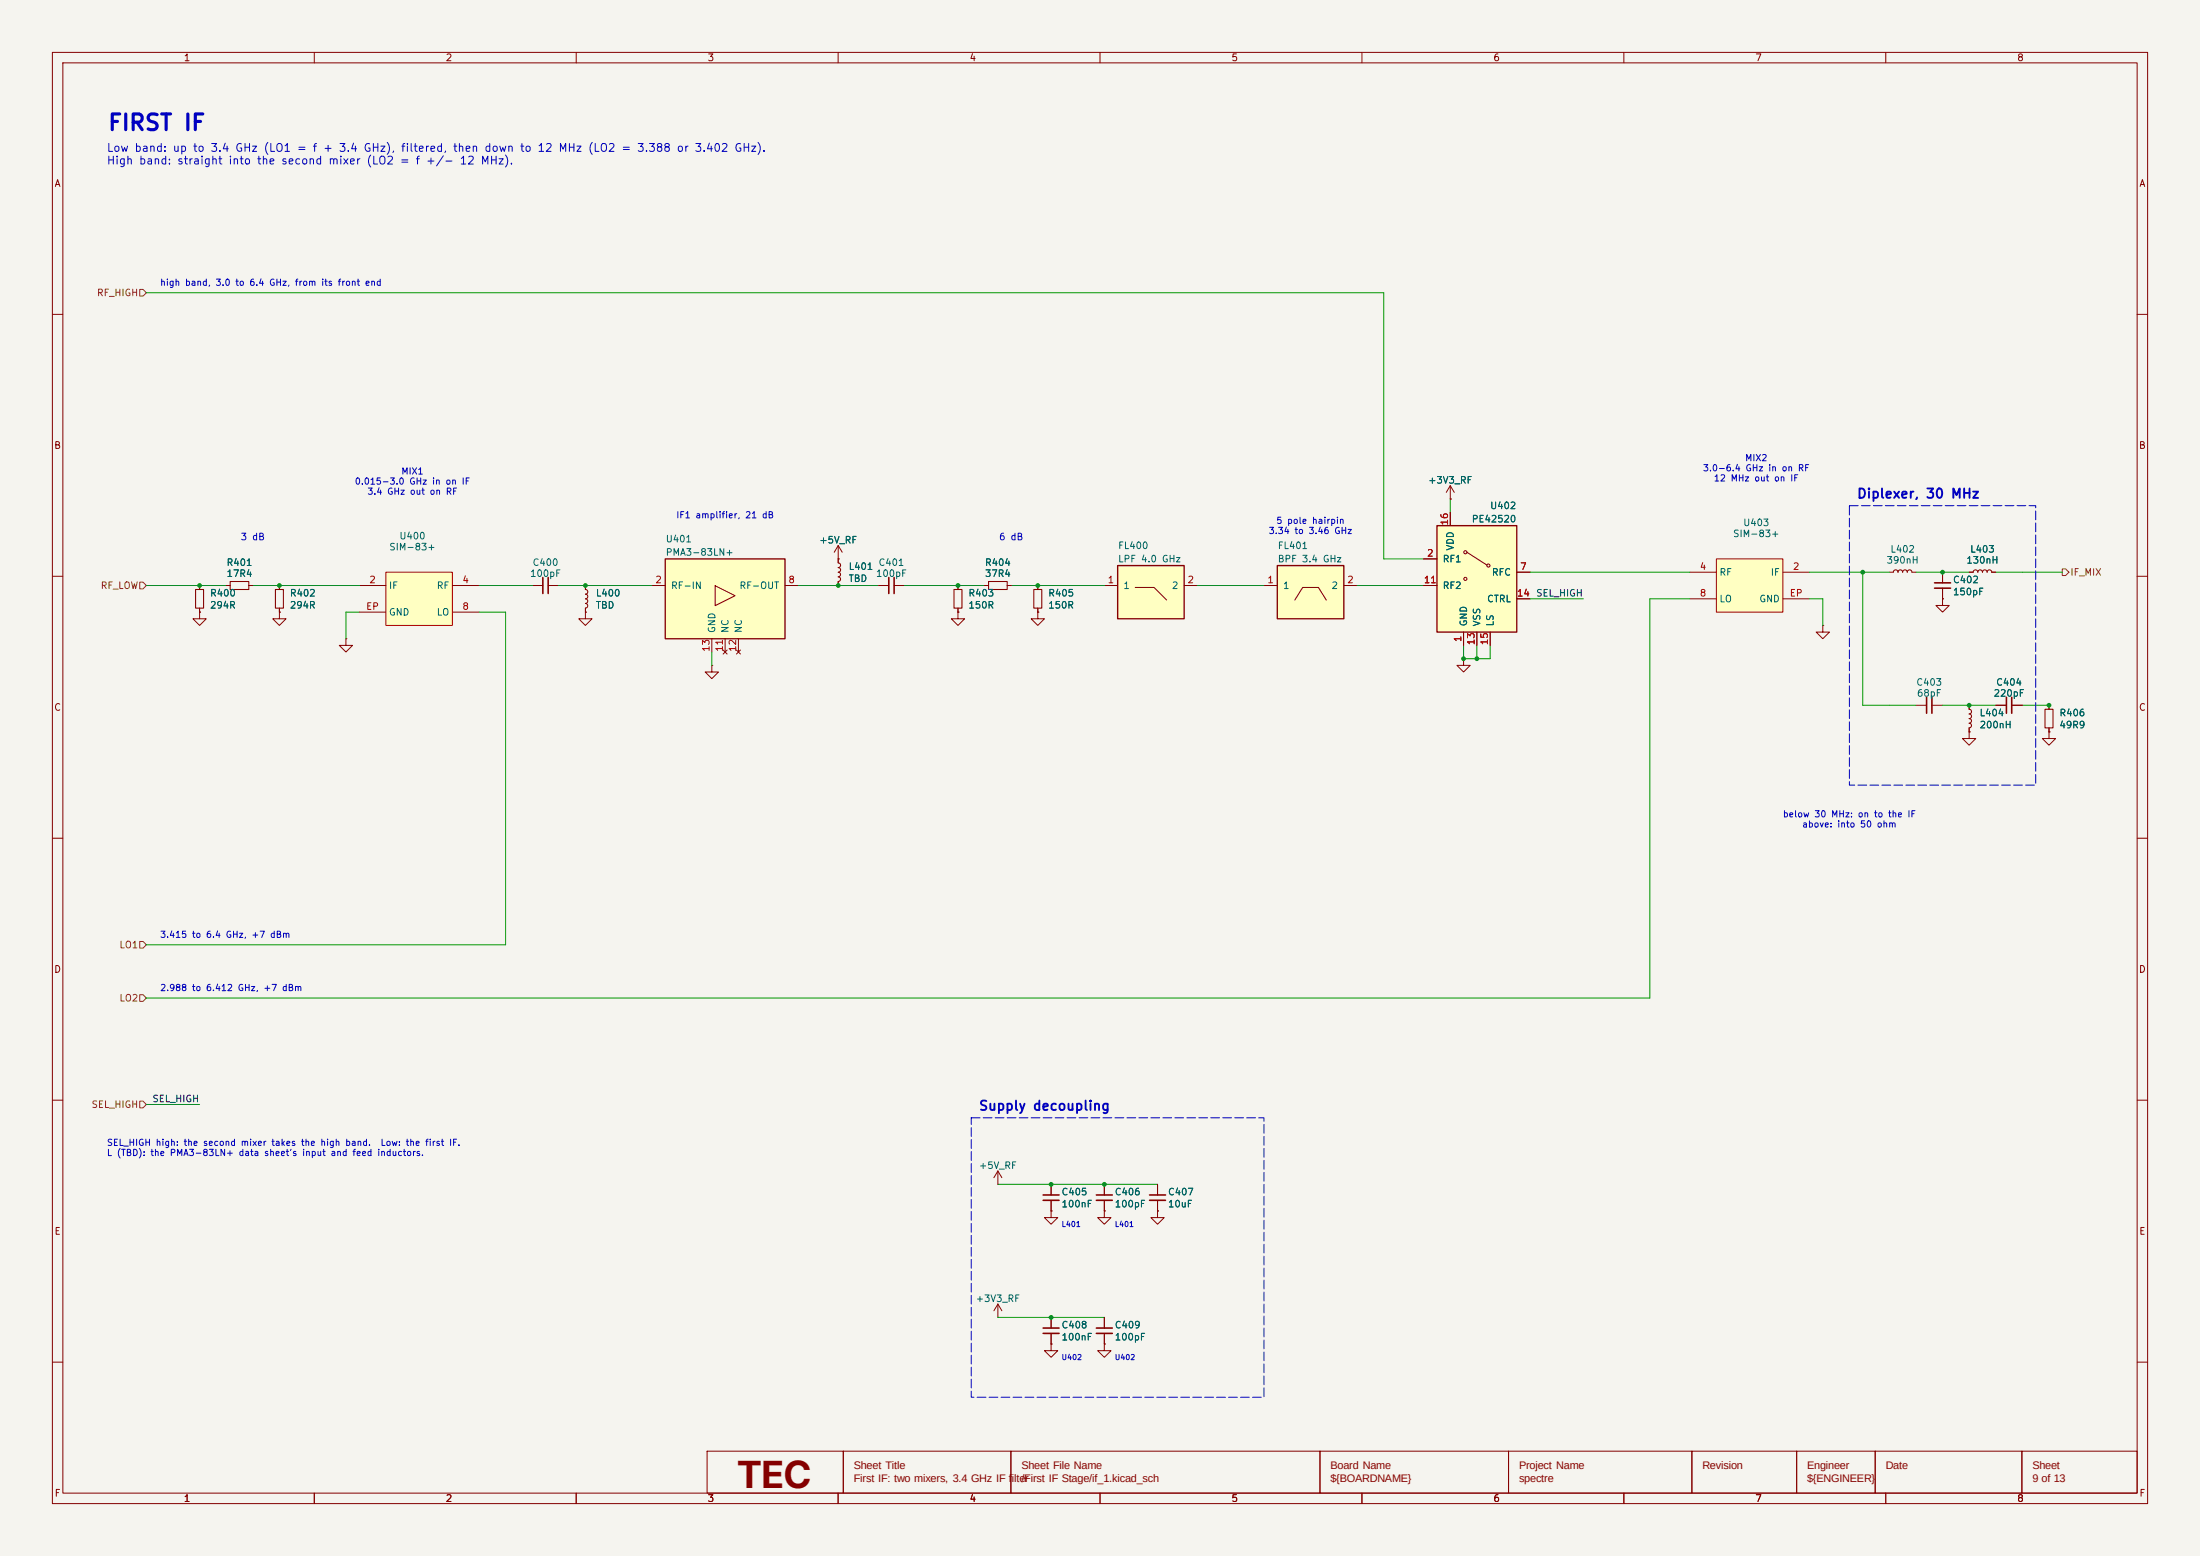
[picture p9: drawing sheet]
<svg xmlns="http://www.w3.org/2000/svg" width="420mm" height="297mm" viewBox="0 0 420 297" stroke-linecap="round" stroke-linejoin="round" font-family="sans-serif">
<path d="M0 0h420v297h-420z" fill="#f5f4ef" stroke="#f5f4ef" stroke-width=".19"/>
<g fill="none" stroke="#840000" stroke-width=".19">
<path d="M10 10h400v277h-400zM12 12h396v273h-396zM60 10v2M110 10v2M160 10v2M210 10v2M260 10v2M310 10v2M360 10v2M10 60h2M408 60h2M10 110h2"/>
<path d="M182.9 116.8v1.3h1.2l-1.2 1.3-1.3-1.3h1.3M182.9 116.8h.1M182.9 111.8v.7M182.9 116.1v.7M370.8 114.3v1.3h1.3l-1.3 1.2-1.2-1.2h1.2M370.8 114.3h.1M408 110h2M10 160h2M408 160h2M10 210h2M408 210h2M10 260h2"/>
<path d="M135 277h26v8h-26zM161 277h32v8h-32zM193 277h59v8h-59zM252 277h36v8h-36zM288 277h35v8h-35zM323 277h20v8h-20zM343 277h15v8h-15zM358 277h28v8h-28zM386 277h22v8h-22zM408 260h2M60 285v2M110 285v2"/>
<path d="M160 285v2M210 285v2M260 285v2M310 285v2M360 285v2"/>
</g>
<path d="M182.1 112.5h1.5v3.6h-1.5z" fill="none" stroke="#840000" stroke-width=".2"/>
<path d="M327.7 106.7h12.7v10.1h-12.7z" fill="#ffffc2"/>
<path d="M327.7 106.7h12.7v10.1h-12.7z" fill="none" stroke="#bf0000" stroke-width=".19"/>
<path d="M322.6 109.2h5.1M322.6 114.3h5.1M340.4 109.2h5M340.4 114.3h5" fill="none" stroke="#840000" stroke-width=".19"/>
<path d="M274.3 100.3h15.3v20.4h-15.3z" fill="#ffffc2"/>
<path d="M274.3 100.3h15.3v20.4h-15.3z" fill="none" stroke="#840000" stroke-width=".25"/>
<g fill="none" stroke="#840000" stroke-width=".2">
<path d="M37.3 112.5h1.6v3.6h-1.6zM43.9 111h3.6v1.5h-3.6zM52.6 112.5h1.5v3.6h-1.5zM280 105.4l3.8 2.5M361.4 109.2l.2-.3 .3-.1 .3 .1 .1 .3 .1-.3 .3-.1 .4 .1 .1 .3 .4-.4 .3 .1 .2 .3 .2-.3 .3-.1 .3 .1 .1 .3M376.7 109.2l.1-.3 .3-.1 .3 .1 .2 .3 .1-.3 .2-.1 .4 .1 .2 .3 .3-.4 .4 .1 .1 .3 .2-.3 .4-.1 .2 .1 .1 .3M375.9 135.4l.4 .3v.4l-.4 .2 .3 .1 .2 .3-.2 .3-.3 .2 .4 .1v.5l-.4 .2M375.9 138l.3 .2 .2 .3-.2 .3-.3 .1M390.4 135.4h1.5v3.5h-1.5z"/>
<circle cx="279.7" cy="105.4" r=".3"/>
<circle cx="279.7" cy="110.5" r=".3"/>
<circle cx="284.1" cy="108" r=".3"/>
</g>
<g fill="none" stroke="#840000" stroke-width=".19">
<path d="M276.9 95.3h.1M276.9 92.7v2.6M276.9 97.8v2.5M276.9 92.7l-.8 1.3M276.9 92.7l.7 1.3M38.1 111.8v.7M38.1 116.1v.7M43.2 111.8h.7M47.5 111.8h.8M53.3 111.8v.7M53.3 116.1v.7M271.8 106.7h2.5"/>
<path d="M271.8 111.8h2.5M289.6 109.2h2.5M289.6 114.3h2.5M360.7 109.2h.7M365 109.2h.8M370.8 109.2v2.1M370.8 112.3v2M375.9 109.2h.8M380.2 109.2h.8M279.4 125.7v1.3h1.3l-1.3 1.3-1.3-1.3h1.3M279.4 125.7h.1M279.4 120.7v2.5"/>
<path d="M281.9 120.7v2.5M284.5 120.7v2.5M365.8 134.6h2M368.8 134.6h2M375.9 139.7v1.3h1.3l-1.3 1.2-1.3-1.2h1.3M375.9 139.7h.1M375.9 134.6v.8M375.9 138.9v.8M381 134.6h2M384 134.6h2.1M391.2 139.7v1.3h1.2l-1.2 1.2-1.3-1.2h1.3M391.2 139.7h.1"/>
<path d="M391.2 134.6v.8M391.2 138.9v.8M190.5 226.1h.1M190.5 223.5l-.8 1.3M190.5 223.5l.8 1.3M190.5 223.5v2.6M200.7 231.1v1.3h1.2l-1.2 1.3-1.3-1.3h1.3M200.7 231.1h.1M200.7 226.1v2M200.7 229.1v2M210.8 231.1v1.3h1.3l-1.3 1.3-1.3-1.3h1.3M210.8 231.1h.1"/>
<path d="M210.8 226.1v2M210.8 229.1v2M221 231.1v1.3h1.2l-1.2 1.3-1.3-1.3h1.3M221 231.1h.1M221 226.1v2M221 229.1v2M190.5 251.5h.1M190.5 248.9v2.6M190.5 248.9l-.8 1.3M190.5 248.9l.8 1.3M200.7 256.5v1.3h1.2l-1.2 1.3-1.3-1.3h1.3M200.7 256.5h.1"/>
<path d="M200.7 251.5v2M200.7 254.5v2M210.8 256.5v1.3h1.3l-1.3 1.3-1.3-1.3h1.3M210.8 256.5h.1M210.8 251.5v2M210.8 254.5v2"/>
</g>
<g fill="none" stroke="#840000" stroke-width=".3">
<path d="M369.3 111.3h3.1M369.3 112.3h3.1M367.8 133.1v3M368.8 133.1v3M383 133.1v3M384 133.1v3M199.1 228.1h3.1M199.1 229.1h3.1M209.3 228.1h3M209.3 229.1h3M219.5 228.1h3M219.5 229.1h3"/>
<path d="M199.1 253.5h3.1M199.1 254.5h3.1M209.3 253.5h3M209.3 254.5h3"/>
</g>
<path d="M127 106.7h22.9v15.2h-22.9z" fill="#ffffc2"/>
<path d="M127 106.7h22.9v15.2h-22.9z" fill="none" stroke="#840000" stroke-width=".25"/>
<path d="M111.8 112.5l.4 .3-.1 .4-.3 .2 .3 .1 .1 .4-.1 .3-.3 .1 .3 .2 .1 .4-.4 .3M111.8 115.2l.3 .1 .1 .3-.1 .3-.3 .2M136.5 111.8l3.8 1.9-3.8 1.9zM160 107.4l.4 .3v.4l-.4 .2 .3 .2 .2 .3-.2 .3-.3 .1M160 109.2l.4 .3v.4l-.4 .2 .3 .1 .2 .3-.2 .4-.3 .1M188.7 111h3.6v1.5h-3.6z" fill="none" stroke="#840000" stroke-width=".2"/>
<g fill="none" stroke="#840000" stroke-width=".19">
<path d="M101.6 111.8h2M104.6 111.8h2.1M111.8 116.8v1.3h1.2l-1.2 1.3-1.3-1.3h1.3M111.8 116.8h.1M111.8 111.8v.7M111.8 116.1v.7M124.5 111.8h2.5M149.9 111.8h2.5M160 106.7h.1M160 104.1v3.3M160 111v.8M160 104.1l-.7 1.3"/>
<path d="M160 104.1l.8 1.3M167.6 111.8h2.1M170.7 111.8h2M188 111.8h.7M192.3 111.8h.7M135.9 121.9v2.6M138 124.1l.8 .7M138.4 121.9v2.6M138.8 124.1l-.8 .7M140.6 124.1l.8 .7M141 121.9v2.6M141.4 124.1l-.8 .7"/>
</g>
<path d="M103.6 110.2v3.1M104.6 110.2v3.1M169.7 110.2v3.1M170.7 110.2v3.1" fill="none" stroke="#840000" stroke-width=".3"/>
<path d="M243.8 108h12.7v10.1h-12.7z" fill="#ffffc2"/>
<path d="M243.8 108h12.7v10.1h-12.7z" fill="none" stroke="#840000" stroke-width=".25"/>
<path d="M247.2 114.5l1.5-2.4h3l1.5 2.4" fill="none" stroke="#840000" stroke-width=".2"/>
<path d="M38.1 116.8v1.3h1.3l-1.3 1.3-1.3-1.3h1.3M38.1 116.8h.1M53.3 116.8v1.3h1.3l-1.3 1.3-1.2-1.3h1.2M53.3 116.8h.1M198.1 116.8v1.3h1.3l-1.3 1.3-1.3-1.3h1.3M198.1 116.8h.1M241.3 111.8h2.5M256.5 111.8h2.6M135.9 127v1.3h1.3l-1.3 1.2-1.3-1.2h1.3M135.9 127h.1" fill="none" stroke="#840000" stroke-width=".19"/>
<path d="M73.7 109.2h12.7v10.2h-12.7z" fill="#ffffc2"/>
<path d="M73.7 109.2h12.7v10.2h-12.7z" fill="none" stroke="#bf0000" stroke-width=".19"/>
<path d="M68.6 111.8h5.1M68.6 116.8h5.1M86.4 111.8h5M86.4 116.8h5M348 119.4v1.3h1.2l-1.2 1.2-1.3-1.2h1.3M348 119.4h.1M66 121.9v1.3h1.3l-1.3 1.3-1.2-1.3h1.2M66 121.9h.1" fill="none" stroke="#840000" stroke-width=".19"/>
<path d="M213.4 108h12.7v10.1h-12.7z" fill="#ffffc2"/>
<path d="M213.4 108h12.7v10.1h-12.7z" fill="none" stroke="#840000" stroke-width=".25"/>
<path d="M197.4 112.5h1.5v3.6h-1.5zM216.7 112.1h3.6l2.4 2.4" fill="none" stroke="#840000" stroke-width=".2"/>
<g fill="none" stroke="#840000" stroke-width=".19">
<path d="M276.9 95.3h.1M276.9 97.8v2.5M38.1 116.8h.1M38.1 111.8v.7M38.1 116.1v.7M43.2 111.8h.7M47.5 111.8h.8M53.3 116.8h.1M53.3 111.8v.7M53.3 116.1v.7M111.8 116.8h.1M111.8 111.8v.7"/>
<path d="M111.8 116.1v.7M160 106.7h.1M160 106.7v.7M160 111v.8M182.9 116.8h.1M182.9 111.8v.7M182.9 116.1v.7M188 111.8h.7M192.3 111.8h.7M198.1 116.8h.1M198.1 111.8v.7M198.1 116.1v.7"/>
<path d="M210.8 111.8h2.6M226.1 111.8h2.5M271.8 111.8h2.5M271.8 106.7h2.5M289.6 109.2h2.5M289.6 114.3h2.5M370.8 114.3h.1M370.8 109.2v2.1M370.8 112.3v2M375.9 109.2h.8M380.2 109.2h.8M279.4 120.7v2.5"/>
<path d="M281.9 120.7v2.5M284.5 120.7v2.5M375.9 139.7h.1M375.9 134.6v.8M375.9 138.9v.8M381 134.6h2M384 134.6h2.1M391.2 139.7h.1M391.2 134.6v.8M391.2 138.9v.8M200.7 231.1h.1M200.7 226.1v2"/>
<path d="M200.7 229.1v2M210.8 231.1h.1M210.8 226.1v2M210.8 229.1v2M221 231.1h.1M221 226.1v2M221 229.1v2M200.7 256.5h.1M200.7 251.5v2M200.7 254.5v2M210.8 256.5h.1M210.8 251.5v2"/>
<path d="M210.8 254.5v2"/>
</g>
<path d="M26.7 55.2h.6l.6 .7-.6 .6h-.6zM26.7 111.1h.6l.6 .7-.6 .6h-.6zM393.7 108.6h.6l.7 .6-.7 .7h-.6zM26.7 179.7h.6l.6 .6-.6 .7h-.6zM26.7 189.9h.6l.6 .6-.6 .6h-.6zM26.7 210.2h.6l.6 .6-.6 .7h-.6z" fill="none" stroke="#725600" stroke-width=".19"/>
<g fill="none" stroke="#009600" stroke-width=".19">
<path d="M27.9 55.9h236.3v50.8h7.6M276.9 95.3v2.5M27.9 111.8h15.3M48.3 111.8h20.3M68.6 116.8h-2.6v5.1M91.4 111.8h10.2M91.4 116.8h5.1v63.5h-68.6M106.7 111.8h17.8M152.4 111.8h15.2M172.7 111.8h15.3M193 111.8h17.8M228.6 111.8h12.7"/>
<path d="M259.1 111.8h12.7M292.1 114.3h10.2M292.1 109.2h30.5M322.6 114.3h-7.6v76.2h-287.1M345.4 114.3h2.6v5.1M345.4 109.2h15.3M355.6 109.2v25.4h10.2M365.8 109.2h10.1M381 109.2h12.7M135.9 124.5v2.5M279.4 123.2v2.5h5.1v-2.5M281.9 123.2v2.5"/>
<path d="M370.8 134.6h10.2M386.1 134.6h5.1M27.9 210.8h10.2M190.5 226.1h30.5M190.5 251.5h20.3"/>
</g>
<path d="M353.1 96.5h35.5v53.4h-35.5zM185.4 213.4h55.9v53.3h-55.9z" fill="none" stroke="#0000c2" stroke-width=".19" stroke-dasharray="1.7 .6"/>
<g fill="#009600">
<circle cx="160" cy="111.8" r=".46"/>
<circle cx="111.8" cy="111.8" r=".46"/>
<circle cx="281.9" cy="125.7" r=".46"/>
<circle cx="355.6" cy="109.2" r=".46"/>
<circle cx="370.8" cy="109.2" r=".46"/>
<circle cx="375.9" cy="134.6" r=".46"/>
<circle cx="391.2" cy="134.6" r=".46"/>
<circle cx="200.7" cy="251.5" r=".46"/>
<circle cx="200.7" cy="226.1" r=".46"/>
<circle cx="210.8" cy="226.1" r=".46"/>
<circle cx="38.1" cy="111.8" r=".46"/>
<circle cx="53.3" cy="111.8" r=".46"/>
<circle cx="198.1" cy="111.8" r=".46"/>
<circle cx="279.4" cy="125.7" r=".46"/>
<circle cx="182.9" cy="111.8" r=".46"/>
</g>
<text font-size="7.1" fill="#840000" x="140.6" y="284.1">TEC</text>
<text font-size="3" fill="#0000c2" x="20.4" y="25.7">FIRST IF</text>
<g font-size="2.1" fill="#840000">
<text x="163" y="280.4">Sheet Title</text>
<text x="195" y="280.4">Sheet File Name</text>
<text x="254" y="280.4">Board Name</text>
<text x="290" y="280.4">Project Name</text>
<text x="325" y="280.4">Revision</text>
<text x="345" y="280.4">Engineer</text>
<text x="360" y="280.4">Date</text>
<text x="388" y="280.4">Sheet</text>
<text x="163" y="282.9">First IF: two mixers, 3.4 GHz IF filter</text>
<text x="195" y="282.9">/First IF Stage/if_1.kicad_sch</text>
<text x="254" y="282.9">${BOARDNAME}</text>
<text x="290" y="282.9">spectre</text>
<text x="345" y="282.9">${ENGINEER}</text>
<text x="388" y="282.9">9 of 13</text>
</g>
<g font-size="1.8" fill="#0000c2">
<text x="354.4" y="95.6">Diplexer, 30 MHz</text>
<text x="186.7" y="212.4">Supply decoupling</text>
</g>
<g font-size="1.5" fill="#0000c2">
<text x="20.3" y="29.3">Low band: up to 3.4 GHz (LO1 = f + 3.4 GHz), filtered, then down to 12 MHz (LO2 = 3.388 or 3.402 GHz).</text>
<text x="20.3" y="31.8">High band: straight into the second mixer (LO2 = f +/- 12 MHz).</text>
</g>
<g font-size="1.3" fill="#840000">
<text x="35" y="12">1</text>
<text x="85" y="12">2</text>
<text x="135" y="12">3</text>
<text x="185" y="12">4</text>
<text x="235" y="12">5</text>
<text x="285" y="12">6</text>
<text x="335" y="12">7</text>
<text x="385" y="12">8</text>
<text x="10.3" y="36">A</text>
<text x="408.3" y="36">A</text>
<text x="10.2" y="86">B</text>
<text x="408.2" y="86">B</text>
<text x="10.2" y="136">C</text>
<text x="408.2" y="136">C</text>
<text x="10.2" y="186">D</text>
<text x="408.2" y="186">D</text>
<text x="10.3" y="236">E</text>
<text x="408.3" y="236">E</text>
<text x="10.3" y="286">F</text>
<text x="35" y="287">1</text>
<text x="85" y="287">2</text>
<text x="135" y="287">3</text>
<text x="185" y="287">4</text>
<text x="235" y="287">5</text>
<text x="285" y="287">6</text>
<text x="335" y="287">7</text>
<text x="385" y="287">8</text>
<text x="408.3" y="286">F</text>
</g>
<g font-size="1.3" fill="#725600">
<text x="18.4" y="56.8">RF_HIGH</text>
<text x="19.1" y="112.7">RF_LOW</text>
<text x="395.1" y="110.2">IF_MIX</text>
<text x="22.7" y="181.3">LO1</text>
<text x="22.7" y="191.5">LO2</text>
<text x="17.4" y="211.8">SEL_HIGH</text>
</g>
<g font-size="1.3" fill="#006464">
<text x="272.5" y="92.6">+3V3_RF</text>
<text x="280.9" y="100">PE42520</text>
<text x="284.4" y="97.5">U402</text>
<text x="332.7" y="100.7">U403</text>
<text x="74.2" y="105.4">SIM-83+</text>
<text x="76.1" y="103.3">U400</text>
<text x="127" y="103.8">U401</text>
<text x="127" y="106.4">PMA3-83LN+</text>
<text x="156.3" y="104">+5V_RF</text>
<text x="213.3" y="105.1">FL400</text>
<text x="213.3" y="107.6">LPF 4.0 GHz</text>
<text x="243.8" y="105.1">FL401</text>
<text x="243.8" y="107.6">BPF 3.4 GHz</text>
<text x="275.3" y="107.6">RF1</text>
<text x="277.8" y="105.2" transform="rotate(-90 277.8 105.2)">VDD</text>
<text x="330.7" y="102.8">SIM-83+</text>
<text x="360" y="107.9">390nH</text>
<text x="360.8" y="105.8">L402</text>
<text x="375.3" y="107.9">130nH</text>
<text x="376" y="105.8">L403</text>
<text x="43.1" y="108.3">R401</text>
<text x="43.1" y="110.4">17R4</text>
<text x="74.1" y="112.7">IF</text>
<text x="83.3" y="112.7">RF</text>
<text x="101.1" y="110.4">100pF</text>
<text x="101.6" y="108.3">C400</text>
<text x="128" y="112.7">RF-IN</text>
<text x="141.1" y="112.7">RF-OUT</text>
<text x="161.9" y="109.1">L401</text>
<text x="161.9" y="111.4">TBD</text>
<text x="167.1" y="110.4">100pF</text>
<text x="167.6" y="108.3">C401</text>
<text x="187.9" y="108.3">R404</text>
<text x="187.9" y="110.4">37R4</text>
<text x="214.3" y="112.7">1</text>
<text x="223.6" y="112.7">2</text>
<text x="244.8" y="112.7">1</text>
<text x="254.1" y="112.7">2</text>
<text x="275.3" y="112.7">RF2</text>
<text x="284.7" y="110.2">RFC</text>
<text x="328.1" y="110.2">RF</text>
<text x="337.9" y="110.2">IF</text>
<text x="372.7" y="111.6">C402</text>
<text x="372.7" y="113.9">150pF</text>
<text x="40" y="114.2">R400</text>
<text x="40" y="116.5">294R</text>
<text x="55.2" y="114.2">R402</text>
<text x="55.2" y="116.5">294R</text>
<text x="74.1" y="117.8">GND</text>
<text x="83.3" y="117.8">LO</text>
<text x="113.6" y="114.2">L400</text>
<text x="113.6" y="116.5">TBD</text>
<text x="184.8" y="114.2">R403</text>
<text x="184.8" y="116.5">150R</text>
<text x="200" y="114.2">R405</text>
<text x="200" y="116.5">150R</text>
<text x="280.4" y="119.7" transform="rotate(-90 280.4 119.7)">GND</text>
<text x="282.9" y="119.7" transform="rotate(-90 282.9 119.7)">VSS</text>
<text x="283.8" y="115.3">CTRL</text>
<text x="285.4" y="119.7" transform="rotate(-90 285.4 119.7)">LS</text>
<text x="328.1" y="115.3">LO</text>
<text x="335.8" y="115.3">GND</text>
<text x="136.9" y="120.9" transform="rotate(-90 136.9 120.9)">GND</text>
<text x="139.4" y="120.9" transform="rotate(-90 139.4 120.9)">NC</text>
<text x="141.9" y="120.9" transform="rotate(-90 141.9 120.9)">NC</text>
<text x="365.7" y="131.2">C403</text>
<text x="381" y="131.2">C404</text>
<text x="365.8" y="133.3">68pF</text>
<text x="377.8" y="137">L404</text>
<text x="380.5" y="133.3">220pF</text>
<text x="393" y="137">R406</text>
<text x="377.8" y="139.3">200nH</text>
<text x="393" y="139.3">49R9</text>
<text x="186.8" y="223.4">+5V_RF</text>
<text x="202.5" y="228.5">C405</text>
<text x="202.5" y="230.8">100nF</text>
<text x="212.7" y="228.5">C406</text>
<text x="212.7" y="230.8">100pF</text>
<text x="222.9" y="228.5">C407</text>
<text x="222.9" y="230.8">10uF</text>
<text x="186.2" y="248.8">+3V3_RF</text>
<text x="202.5" y="253.9">C408</text>
<text x="202.5" y="256.2">100nF</text>
<text x="212.7" y="253.9">C409</text>
<text x="212.7" y="256.2">100pF</text>
</g>
<g font-size="1.3" fill="#a90000">
<text x="276.7" y="100.4" transform="rotate(-90 276.7 100.4)">16</text>
<text x="272.3" y="106.5">2</text>
<text x="70.4" y="111.6">2</text>
<text x="88.2" y="111.6">4</text>
<text x="125" y="111.6">2</text>
<text x="150.4" y="111.6">8</text>
<text x="211.4" y="111.6">1</text>
<text x="226.6" y="111.6">2</text>
<text x="241.8" y="111.6">1</text>
<text x="257.1" y="111.6">2</text>
<text x="271.7" y="111.6">11</text>
<text x="290.1" y="109.1">7</text>
<text x="324.4" y="109.1">4</text>
<text x="342.2" y="109.1">2</text>
<text x="69.8" y="116.7">EP</text>
<text x="88.2" y="116.7">8</text>
<text x="289.5" y="114.2">14</text>
<text x="324.4" y="114.2">8</text>
<text x="341.6" y="114.2">EP</text>
<text x="135.8" y="124.5" transform="rotate(-90 135.8 124.5)">13</text>
<text x="138.3" y="124.5" transform="rotate(-90 138.3 124.5)">11</text>
<text x="140.8" y="124.5" transform="rotate(-90 140.8 124.5)">12</text>
<text x="279.3" y="122.7" transform="rotate(-90 279.3 122.7)">1</text>
<text x="281.8" y="123.3" transform="rotate(-90 281.8 123.3)">13</text>
<text x="284.3" y="123.3" transform="rotate(-90 284.3 123.3)">15</text>
</g>
<g font-size="1.3" fill="#0000c2">
<text x="45.8" y="103.4">3 dB</text>
<text x="190.6" y="103.4">6 dB</text>
</g>
<g font-size="1.3" fill="#0f0f0f">
<text x="293.1" y="114.2">SEL_HIGH</text>
<text x="29" y="210.7">SEL_HIGH</text>
</g>
<g font-size="1.2" fill="#0000c2">
<text x="30.5" y="54.8">high band, 3.0 to 6.4 GHz, from its front end</text>
<text x="333" y="88.3">MIX2</text>
<text x="67.6" y="92.8">0.015-3.0 GHz in on IF</text>
<text x="70" y="94.7">3.4 GHz out on RF</text>
<text x="76.5" y="90.9">MIX1</text>
<text x="325" y="90.2">3.0-6.4 GHz in on RF</text>
<text x="327.1" y="92.2">12 MHz out on IF</text>
<text x="129" y="99.2">IF1 amplifier, 21 dB</text>
<text x="243.5" y="100.3">5 pole hairpin</text>
<text x="242.1" y="102.2">3.34 to 3.46 GHz</text>
<text x="340.3" y="156.3">below 30 MHz: on to the IF</text>
<text x="343.9" y="158.2">above: into 50 ohm</text>
<text x="30.5" y="179.3">3.415 to 6.4 GHz, +7 dBm</text>
<text x="30.5" y="189.5">2.988 to 6.412 GHz, +7 dBm</text>
<text x="20.3" y="219">SEL_HIGH high: the second mixer takes the high band.</text>
<text x="20.3" y="220.9">L (TBD): the PMA3-83LN+ data sheet's input and feed inductors.</text>
<text x="72.5" y="219">Low: the first IF.</text>
</g>
<g font-size="1" fill="#0000c2">
<text x="202.6" y="234.4">L401</text>
<text x="212.7" y="234.4">L401</text>
<text x="202.6" y="259.8">U402</text>
<text x="212.7" y="259.8">U402</text>
</g>
</svg>
